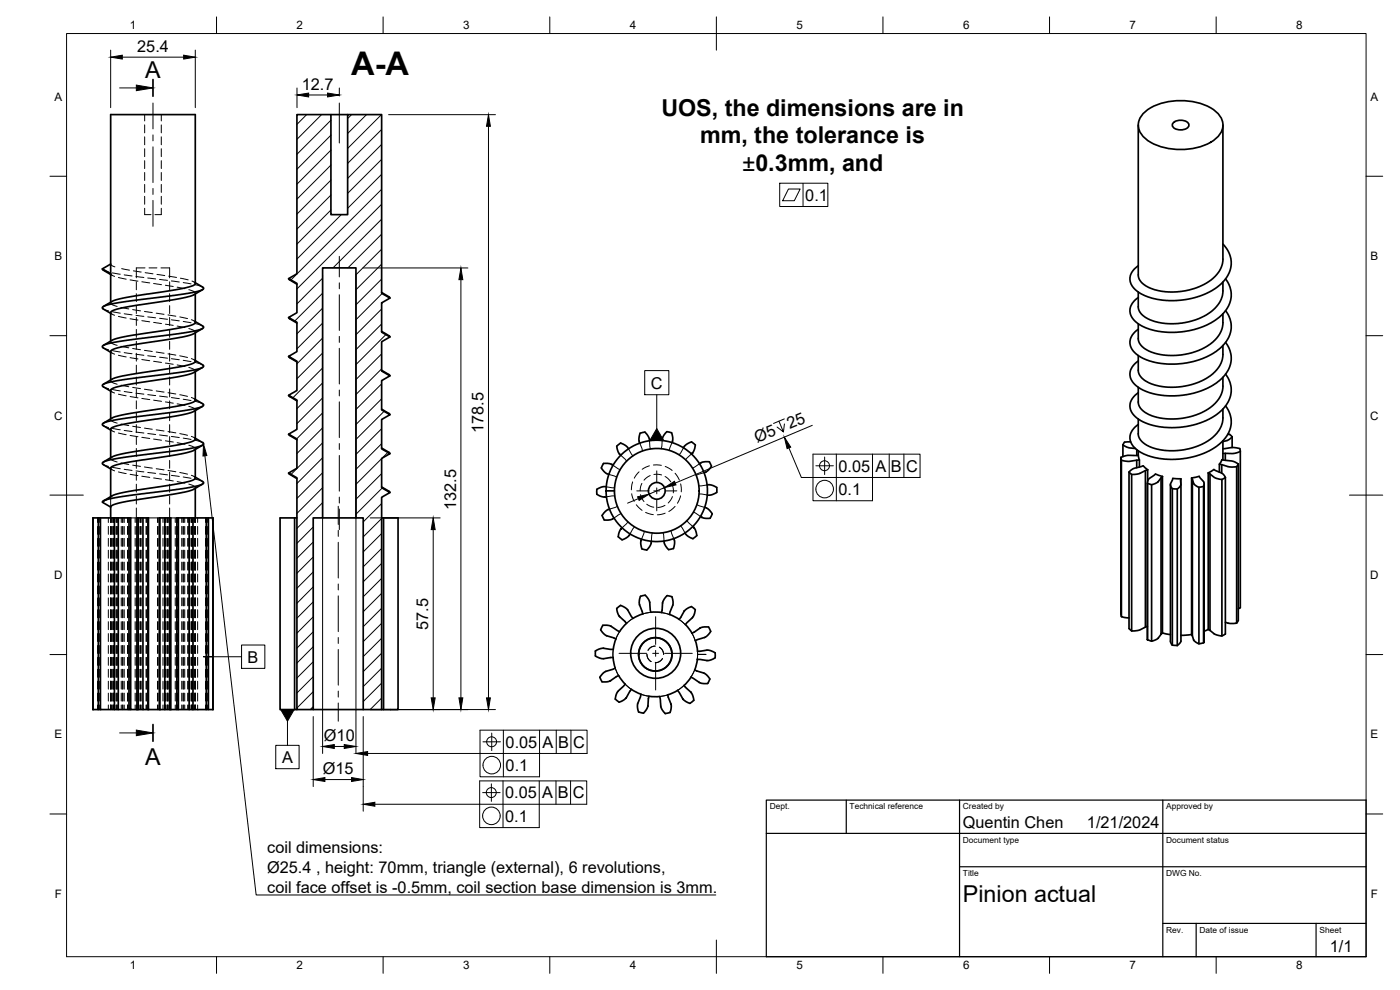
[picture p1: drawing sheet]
<svg xmlns="http://www.w3.org/2000/svg" width="420mm" height="297mm" viewBox="0 0 420 297" stroke-linecap="round" stroke-linejoin="round" font-family="sans-serif">
<!-- layer: Hidden -->
<g fill="none" stroke="#000" stroke-width=".3">
<path d="M43.4 34.4v1.9M43.4 37.5v2.4M48.4 34.4v1.9M48.4 37.5v2.4M43.4 41v2.4M43.4 44.6v2.4M43.4 48.2v2.4M43.4 51.8v2.4M43.4 55.3v2.4M43.4 58.9v2.4M48.4 41v2.4M48.4 44.6v2.4"/>
<path d="M48.4 48.2v2.4M48.4 51.8v2.4M48.4 55.3v2.4M48.4 58.9v2.4M33.2 79.2l.3 .5 1 .4M43.4 62.5v1.9h1.9M48.4 62.5v1.9h-1.9M31 81.1l1.6 .5M31 92.7l1.6 .6M33.2 82.1l.2 .4 1 .4M33.2 93.8l.2 .3 1 .5M33.2 90.8l.4 .6 1.6 .6"/>
<path d="M33.2 90.7v.2M33.2 82.3l.4 .3M33.2 94l.4 .2M33.7 81.9l2.4 .4M33.7 93.5l2.4 .5M35.5 83.3l2.4 .5M35.5 94.9l2.4 .5M36.3 92.2l2.4 .5M36.5 80.6l2.4 .5M37.3 82.5l2.3 .3M37.3 94.1l2.3 .4M39 84l2.4 .4"/>
<path d="M39 95.6l2.4 .4M39.8 92.9l2.4 .4M40 81.3l2.4 .3M40.8 83l2.4 .3M40.8 94.6l2.4 .3M40.9 84.5v2.4M40.9 88.1v2.4M40.9 91.7v2.4M40.9 95.3v2.3M40.9 98.8v2.4M42.6 84.5l2.3 .4M42.6 96.2l2.3 .4"/>
<path d="M43.3 93.4l2.4 .4M43.5 80.4h-2.6v3M43.6 81.8l2.3 .4M44.3 83.4l2.4 .3M44.3 95.1l2.4 .3M44.7 80.4h2.4M46.1 85.1l2.4 .3M46.1 96.7l2.4 .4M46.9 94l2.3 .3M47.1 82.3l2.3 .4M47.9 83.8l2.4 .3M47.9 95.5l2.4 .3"/>
<path d="M48.3 80.4h2.6v3M49.6 85.6l2.4 .4M49.6 97.3l2.4 .3M50.4 94.5l2.4 .4M50.6 82.9l2.4 .4M50.9 84.5v2.4M50.9 88.1v2.4M50.9 91.7v2.4M50.9 95.3v2.3M50.9 98.8v2.4M51.4 84.3l2.4 .3M51.4 96l2.4 .3"/>
<path d="M53.2 86.2l2.3 .4M53.2 97.8l2.3 .5M54 95.1l2.3 .5M54.1 83.5l2.4 .5M55 84.8l2.3 .4M55 96.4l2.3 .4M56.7 86.9l1.5 .5 .4 .6M56.7 98.6l1.4 .5 .5 .6M57.4 95.9l.9 .4 .3 .4M57.6 84.3l.8 .4 .2 .4M58.2 96.3l.4 .2M58.2 84.6l.4 .2"/>
<path d="M58.5 85.4l2.3 .7M58.5 97.1l2.3 .7M58.6 88v.2M58.6 99.6v.3M31 104.4l1.6 .6M31 116.1l1.6 .5M33.2 105.5l.3 .4 .9 .4M33.2 117.1l.3 .4 .9 .4M33.2 114.2l.5 .6 1.5 .5M33.2 102.5l.3 .5 1.7 .6M33.2 102.3v.3M33.2 114v.2"/>
<path d="M33.2 105.7l.4 .2M33.2 117.4l.4 .2M33.7 105.2l2.4 .4M33.7 116.9l2.4 .4M35.5 106.6l2.4 .5M35.5 118.3l2.4 .5M36.3 115.6l2.4 .4M36.3 103.9l2.4 .5M37.3 105.8l2.3 .3M37.3 117.5l2.3 .3M39 107.3l2.4 .4M39.1 119l2.3 .4"/>
<path d="M39.8 116.2l2.4 .4M39.8 104.6l2.4 .3M40.8 106.3l2.4 .3M40.8 118l2.4 .3M40.9 102.4v2.4M40.9 106v2.4M40.9 109.6v2.3M40.9 113.1v2.4M40.9 116.7v2.4M42.6 107.9l2.3 .3M42.6 119.6l2.3 .3M43.3 116.8l2.4 .3"/>
<path d="M43.3 105.1l2.4 .4M44.3 106.7l2.4 .3M44.3 118.4l2.4 .3M46.1 108.4l2.4 .3M46.9 117.3l2.3 .4M46.9 105.6l2.3 .4M47.9 107.2l2.4 .3M47.9 118.8l2.4 .3M49.6 108.9l2.4 .4M50.4 117.8l2.4 .4M50.4 106.2l2.4 .3M50.9 102.4v2.4"/>
<path d="M50.9 106v2.4M50.9 109.6v2.3M50.9 113.1v2.4M50.9 116.7v2.4M51.4 107.6l2.4 .3M51.4 119.3l2.4 .3M53.2 109.5l2.3 .5M54 118.4l2.3 .5M54 106.8l2.3 .5M55 108.1l2.3 .4M55 119.8l2.3 .4M56.7 110.2l1.6 .7 .3 .5"/>
<path d="M57.4 119.3l1 .4 .2 .4M57.4 107.6l.9 .4 .3 .4M58.2 119.6l.4 .3M58.2 107.9l.4 .3M58.5 108.7l2.3 .8M58.6 111.3v.2M31 127.7l1.6 .6M31 139.4l1.6 .5M33.2 128.8l.2 .3 1 .5M33.2 137.5l.4 .5 1.6 .6M33.2 125.8l.5 .6 1.5 .5M33.2 125.7v.2"/>
<path d="M33.2 137.3v.3M33.2 129l.4 .3M33.7 128.6l2.4 .4M35.5 129.9l2.4 .5M36.3 138.9l2.4 .5M36.3 127.2l2.4 .5M37.3 129.1l2.3 .4M39.1 130.6l2.3 .4M39.8 139.6l2.4 .3M39.8 127.9l2.4 .4M40.8 129.6l2.4 .3M40.9 120.3v2.3"/>
<path d="M40.9 123.9v2.3M40.9 127.4v2.4M40.9 131v2.4M40.9 134.6v2.3M40.9 138.1v2.4M42.6 131.2l2.3 .4M43.3 128.4l2.4 .4M44.3 130.1l2.4 .3M46.1 120.1l2.4 .3M46.1 131.7l2.4 .4M46.9 129l2.3 .3M47.9 130.5l2.4 .3"/>
<path d="M49.6 120.6l2.4 .4M49.6 132.3l2.4 .3M50.4 129.5l2.4 .4M50.9 120.3v2.3M50.9 123.9v2.3M50.9 127.4v2.4M50.9 131v2.4M50.9 134.6v2.3M50.9 138.1v2.4M51.4 131l2.4 .3M53.2 121.2l2.3 .4M53.2 132.8l2.3 .5"/>
<path d="M54 130.1l2.3 .5M55 131.5l2.3 .4M56.7 121.9l1.6 .6 .3 .5M56.7 133.6l1.4 .5 .5 .6M57.4 130.9l1 .5 .2 .3M58.2 131.3l.4 .2M58.5 120.4l2.3 .7M58.5 132.1l2.3 .7M58.6 123v.2M58.6 134.6v.3M184 139.6l2.1 1.3M186.3 136.6l1.8 1.8"/>
<path d="M188.6 134.7l1.3 2.1M192 133l.8 2.3M194.9 139.8l-2.2 1M194.9 132.2l.3 2.5M196.1 139.5l2.4 .1M198.7 132.2l-.2 2.4M199.6 140l2.1 1.2M201.7 132.8l-.9 2.3M205.1 134.4l-1.3 2.1M207.5 136.2l-1.8 1.8M209.9 139.1l-2.1 1.4M29.3 155.4v1.4"/>
<path d="M29.3 158v2.3M29.9 155.4v1.4M29.9 158v2.3M30.7 150.7l2.5-1.4v2.8M32.5 155.4v1.4M32.5 158v2.3M33.2 155.4v1.4M33.2 158v2.3M33.2 140.5l.2 .3 1 .5M33.2 140.7l.4 .2M33.3 155.4v1.4M33.3 158v2.3"/>
<path d="M33.4 155.4v1.4M33.4 158v2.3M33.6 148.8l-.4 .5v-.3M33.7 140.2l2.4 .4M33.9 155.4v1.4M33.9 158v2.3M34.1 155.4v1.4M34.1 158v2.3M34.2 155.4v1.4M34.2 158v2.3M34.5 155.4v1.4M34.5 158v2.3"/>
<path d="M34.9 155.4v1.4M34.9 158v2.3M35.1 155.4v1.4M35.1 158v2.3M35.2 155.4v1.4M35.2 158v2.3M35.5 141.6l2.4 .5M36.4 155.4v1.4M36.4 158v2.3M36.8 155.4v1.4M36.8 158v2.3M37.3 140.8l2.3 .3"/>
<path d="M37.3 155.4v1.4M37.3 158v2.3M38.3 155.4v1.4M38.3 158v2.3M38.7 155.4v1.4M38.7 158v2.3M39.1 142.3l2.3 .4M39.2 155.4h1.9M40.6 155.4v1.4M40.6 158v2.3M40.8 141.3l2.4 .3M40.9 141.7v2.4"/>
<path d="M40.9 145.3v2.4M40.9 148.9v2.3M40.9 152.4v4.4M40.9 158v2.3M41.5 155.4v1.4M41.5 158v2.3M41.6 155.4v1.4M41.6 158v2.3M42 155.4v1.4M42 158v2.3M42.2 155.4v1.4M42.2 158v2.3"/>
<path d="M42.4 155.4v1.4M42.4 158v2.3M42.6 142.9l2.3 .3M43.3 140.1l2.4 .4M43.8 155.4v1.4M43.8 158v2.3M44 155.4v1.4M44 158v2.3M44.3 141.7l2.4 .3M44.6 155.4h3.2M46.1 143.4l2.4 .3M46.9 140.6l2.3 .4"/>
<path d="M47.3 155.4v1.4M47.3 158v2.3M47.4 155.4v1.4M47.4 158v2.3M47.9 142.2l2.4 .3M48.9 155.4v1.4M48.9 158v2.3M49.6 143.9l2.4 .4M49.6 155.4v1.4M49.6 158v2.3M49.8 155.4v1.4M49.8 158v2.3"/>
<path d="M50.2 155.4v1.4M50.2 158v2.3M50.4 155.4v1.4M50.4 158v2.3M50.4 141.2l2.4 .3M50.7 155.4v1.4M50.7 158v2.3M50.9 141.7v2.4M50.9 145.3v2.4M50.9 148.9v2.3M50.9 152.4v3M51.3 155.4h1.8v1.4"/>
<path d="M51.4 142.6l2.4 .3M52.6 155.4v1.4M52.6 158v2.3M53.1 158v2.3M53.2 144.5l2.3 .5M53.3 155.4v1.4M53.3 158v2.3M54 141.8l2.3 .5M54.5 155.4v1.4M54.5 158v2.3M54.9 155.4v1.4M54.9 158v2.3"/>
<path d="M55 143.1l2.3 .4M55 155.4v1.4M55 158v2.3M55.4 155.4v1.4M55.4 158v2.3M56.3 155.4v1.4M56.3 158v2.3M56.6 155.4v1.4M56.6 158v2.3M56.7 145.3l1.6 .5 .3 .6M56.9 155.4v1.4M56.9 158v2.3"/>
<path d="M57.3 155.4v1.4M57.3 158v2.3M57.4 142.6l.9 .4 .3 .4M57.5 155.4v1.4M57.5 158v2.3M57.6 155.4v1.4M57.6 158v2.3M57.7 155.4v1.4M57.7 158v2.3M57.9 155.4v1.4M57.9 158v2.3M58.2 142.9l.4 .3"/>
<path d="M58.4 155.4v1.4M58.4 158v2.3M58.5 143.7l2.3 .8M58.5 155.4v1.4M58.5 158v2.3M58.6 155.4v1.4M58.6 158v2.3M58.6 146.3v.2M59.3 155.4v1.4M59.3 158v2.3M61.7 155.4v1.4M61.7 158v2.3"/>
<path d="M62.3 155.4v1.4M62.3 158v2.3M181.9 146.1l2.5 .3M182.7 142.3l2.4 .9M184.5 148.8l-2.5 .3M185.3 151.9l-2.4 .8M186.4 154.1l-2.1 1.3M188.5 156.6l-1.8 1.8M189.6 148.2l.7 2.2M189.9 144.6l-.4 2.4M190.4 158.1l-1.3 2.1M191 151.5l1.7 1.6"/>
<path d="M191.8 141.6l-1.4 1.9M192.2 148.4l1.1 2.1M192.6 145l-.5 2.3M193.4 159.4l-.9 2.4M193.8 153.7l2.3 .7M194.1 151.3l2.1 .9M195.1 142.7l-1.8 1.4M195.7 159.9l-.2 2.5M196.2 142.4l2.3 .1M199 159.8l.3 2.5M199.6 151.6l-2.2 .7M199.6 143l1.7 1.6"/>
<path d="M199.6 154l-2.3 .5M201.4 159.2l.8 2.4M201.8 145.6l.3 2.3M201.8 149l-1.3 1.9M202.6 151.9l-1.9 1.6M202.6 142l1.3 2M204.3 145.2l.1 2.4M204.3 148.8l-1 2.2M204.3 157.8l1.3 2.1M206.1 156.2l1.8 1.8M208.1 153.6l2.1 1.4M209.1 151.4l2.4 .8"/>
<path d="M209.8 148.2l2.5 .3M211.3 141.8l-2.4 .8M212.2 145.5l-2.5 .3M29.3 161.5v2.4M29.3 165.1v2.4M29.3 168.7v2.4M29.3 172.2v2.4M29.3 175.8v2.4M29.3 179.4v2.4M29.9 161.5v2.4M29.9 165.1v2.4M29.9 168.7v2.4"/>
<path d="M29.9 172.2v2.4M29.9 175.8v2.4M29.9 179.4v2.4M32.5 161.5v2.4M32.5 165.1v2.4M32.5 168.7v2.4M32.5 172.2v2.4M32.5 175.8v2.4M32.5 179.4v2.4M33.2 161.5v2.4M33.2 165.1v2.4M33.2 168.7v2.4"/>
<path d="M33.2 172.2v2.4M33.2 175.8v2.4M33.2 179.4v2.4M33.3 161.5v2.4M33.3 165.1v2.4M33.3 168.7v2.4M33.3 172.2v2.4M33.3 175.8v2.4M33.3 179.4v2.4M33.4 161.5v2.4M33.4 165.1v2.4M33.4 168.7v2.4"/>
<path d="M33.4 172.2v2.4M33.4 175.8v2.4M33.4 179.4v2.4M33.9 161.5v2.4M33.9 165.1v2.4M33.9 168.7v2.4M33.9 172.2v2.4M33.9 175.8v2.4M33.9 179.4v2.4M34.1 161.5v2.4M34.1 165.1v2.4M34.1 168.7v2.4"/>
<path d="M34.1 172.2v2.4M34.1 175.8v2.4M34.1 179.4v2.4M34.2 161.5v2.4M34.2 165.1v2.4M34.2 168.7v2.4M34.2 172.2v2.4M34.2 175.8v2.4M34.2 179.4v2.4M34.5 161.5v2.4M34.5 165.1v2.4M34.5 168.7v2.4"/>
<path d="M34.5 172.2v2.4M34.5 175.8v2.4M34.5 179.4v2.4M34.9 161.5v2.4M34.9 165.1v2.4M34.9 168.7v2.4M34.9 172.2v2.4M34.9 175.8v2.4M34.9 179.4v2.4M35.1 161.5v2.4M35.1 165.1v2.4M35.1 168.7v2.4"/>
<path d="M35.1 172.2v2.4M35.1 175.8v2.4M35.1 179.4v2.4M35.2 161.5v2.4M35.2 165.1v2.4M35.2 168.7v2.4M35.2 172.2v2.4M35.2 175.8v2.4M35.2 179.4v2.4M36.4 161.5v2.4M36.4 165.1v2.4M36.4 168.7v2.4"/>
<path d="M36.4 172.2v2.4M36.4 175.8v2.4M36.4 179.4v2.4M36.8 161.5v2.4M36.8 165.1v2.4M36.8 168.7v2.4M36.8 172.2v2.4M36.8 175.8v2.4M36.8 179.4v2.4M37.3 161.5v2.4M37.3 165.1v2.4M37.3 168.7v2.4"/>
<path d="M37.3 172.2v2.4M37.3 175.8v2.4M37.3 179.4v2.4M38.3 161.5v2.4M38.3 165.1v2.4M38.3 168.7v2.4M38.3 172.2v2.4M38.3 175.8v2.4M38.3 179.4v2.4M38.7 161.5v2.4M38.7 165.1v2.4M38.7 168.7v2.4"/>
<path d="M38.7 172.2v2.4M38.7 175.8v2.4M38.7 179.4v2.4M40.6 161.5v2.4M40.6 165.1v2.4M40.6 168.7v2.4M40.6 172.2v2.4M40.6 175.8v2.4M40.6 179.4v2.4M40.9 161.5v2.4M40.9 165.1v2.4M40.9 168.7v2.4"/>
<path d="M40.9 172.2v2.4M40.9 175.8v2.4M40.9 179.4v2.4M41.5 161.5v2.4M41.5 165.1v2.4M41.5 168.7v2.4M41.5 172.2v2.4M41.5 175.8v2.4M41.5 179.4v2.4M41.6 161.5v2.4M41.6 165.1v2.4M41.6 168.7v2.4"/>
<path d="M41.6 172.2v2.4M41.6 175.8v2.4M41.6 179.4v2.4M42 161.5v2.4M42 165.1v2.4M42 168.7v2.4M42 172.2v2.4M42 175.8v2.4M42 179.4v2.4M42.2 161.5v2.4M42.2 165.1v2.4M42.2 168.7v2.4"/>
<path d="M42.2 172.2v2.4M42.2 175.8v2.4M42.2 179.4v2.4M42.4 161.5v2.4M42.4 165.1v2.4M42.4 168.7v2.4M42.4 172.2v2.4M42.4 175.8v2.4M42.4 179.4v2.4M43.8 161.5v2.4M43.8 165.1v2.4M43.8 168.7v2.4"/>
<path d="M43.8 172.2v2.4M43.8 175.8v2.4M43.8 179.4v2.4M44 161.5v2.4M44 165.1v2.4M44 168.7v2.4M44 172.2v2.4M44 175.8v2.4M44 179.4v2.4M47.3 161.5v2.4M47.3 165.1v2.4M47.3 168.7v2.4"/>
<path d="M47.3 172.2v2.4M47.3 175.8v2.4M47.3 179.4v2.4M47.4 161.5v2.4M47.4 165.1v2.4M47.4 168.7v2.4M47.4 172.2v2.4M47.4 175.8v2.4M47.4 179.4v2.4M48.9 161.5v2.4M48.9 165.1v2.4M48.9 168.7v2.4"/>
<path d="M48.9 172.2v2.4M48.9 175.8v2.4M48.9 179.4v2.4M49.6 161.5v2.4M49.6 165.1v2.4M49.6 168.7v2.4M49.6 172.2v2.4M49.6 175.8v2.4M49.6 179.4v2.4M49.8 161.5v2.4M49.8 165.1v2.4M49.8 168.7v2.4"/>
<path d="M49.8 172.2v2.4M49.8 175.8v2.4M49.8 179.4v2.4M50.2 161.5v2.4M50.2 165.1v2.4M50.2 168.7v2.4M50.2 172.2v2.4M50.2 175.8v2.4M50.2 179.4v2.4M50.4 161.5v2.4M50.4 165.1v2.4M50.4 168.7v2.4"/>
<path d="M50.4 172.2v2.4M50.4 175.8v2.4M50.4 179.4v2.4M50.7 161.5v2.4M50.7 165.1v2.4M50.7 168.7v2.4M50.7 172.2v2.4M50.7 175.8v2.4M50.7 179.4v2.4M52.6 161.5v2.4M52.6 165.1v2.4M52.6 168.7v2.4"/>
<path d="M52.6 172.2v2.4M52.6 175.8v2.4M52.6 179.4v2.4M53.1 161.5v2.4M53.1 165.1v2.4M53.1 168.7v2.4M53.1 172.2v2.4M53.1 175.8v2.4M53.1 179.4v2.4M53.3 161.5v2.4M53.3 165.1v2.4M53.3 168.7v2.4"/>
<path d="M53.3 172.2v2.4M53.3 175.8v2.4M53.3 179.4v2.4M54.5 161.5v2.4M54.5 165.1v2.4M54.5 168.7v2.4M54.5 172.2v2.4M54.5 175.8v2.4M54.5 179.4v2.4M54.9 161.5v2.4M54.9 165.1v2.4M54.9 168.7v2.4"/>
<path d="M54.9 172.2v2.4M54.9 175.8v2.4M54.9 179.4v2.4M55 161.5v2.4M55 165.1v2.4M55 168.7v2.4M55 172.2v2.4M55 175.8v2.4M55 179.4v2.4M55.4 161.5v2.4M55.4 165.1v2.4M55.4 168.7v2.4"/>
<path d="M55.4 172.2v2.4M55.4 175.8v2.4M55.4 179.4v2.4M56.3 161.5v2.4M56.3 165.1v2.4M56.3 168.7v2.4M56.3 172.2v2.4M56.3 175.8v2.4M56.3 179.4v2.4M56.6 161.5v2.4M56.6 165.1v2.4M56.6 168.7v2.4"/>
<path d="M56.6 172.2v2.4M56.6 175.8v2.4M56.6 179.4v2.4M56.9 161.5v2.4M56.9 165.1v2.4M56.9 168.7v2.4M56.9 172.2v2.4M56.9 175.8v2.4M56.9 179.4v2.4M57.3 161.5v2.4M57.3 165.1v2.4M57.3 168.7v2.4"/>
<path d="M57.3 172.2v2.4M57.3 175.8v2.4M57.3 179.4v2.4M57.5 161.5v2.4M57.5 165.1v2.4M57.5 168.7v2.4M57.5 172.2v2.4M57.5 175.8v2.4M57.5 179.4v2.4M57.6 161.5v2.4M57.6 165.1v2.4M57.6 168.7v2.4"/>
<path d="M57.6 172.2v2.4M57.6 175.8v2.4M57.6 179.4v2.4M57.7 161.5v2.4M57.7 165.1v2.4M57.7 168.7v2.4M57.7 172.2v2.4M57.7 175.8v2.4M57.7 179.4v2.4M57.9 161.5v2.4M57.9 165.1v2.4M57.9 168.7v2.4"/>
<path d="M57.9 172.2v2.4M57.9 175.8v2.4M57.9 179.4v2.4M58.4 161.5v2.4M58.4 165.1v2.4M58.4 168.7v2.4M58.4 172.2v2.4M58.4 175.8v2.4M58.4 179.4v2.4M58.5 161.5v2.4M58.5 165.1v2.4M58.5 168.7v2.4"/>
<path d="M58.5 172.2v2.4M58.5 175.8v2.4M58.5 179.4v2.4M58.6 161.5v2.4M58.6 165.1v2.4M58.6 168.7v2.4M58.6 172.2v2.4M58.6 175.8v2.4M58.6 179.4v2.4M59.3 161.5v2.4M59.3 165.1v2.4M59.3 168.7v2.4"/>
<path d="M59.3 172.2v2.4M59.3 175.8v2.4M59.3 179.4v2.4M61.7 161.5v2.4M61.7 165.1v2.4M61.7 168.7v2.4M61.7 172.2v2.4M61.7 175.8v2.4M61.7 179.4v2.4M62.3 161.5v2.4M62.3 165.1v2.4M62.3 168.7v2.4"/>
<path d="M62.3 172.2v2.4M62.3 175.8v2.4M62.3 179.4v2.4M29.3 183v2.3M29.3 186.5v2.4M29.3 190.1v2.4M29.3 193.7v2.4M29.3 197.2v2.4M29.9 183v2.3M29.9 186.5v2.4M29.9 190.1v2.4M29.9 193.7v2.4"/>
<path d="M29.9 197.2v2.4M32.5 183v2.3M32.5 186.5v2.4M32.5 190.1v2.4M32.5 193.7v2.4M32.5 197.2v2.4M33.2 183v2.3M33.2 186.5v2.4M33.2 190.1v2.4M33.2 193.7v2.4M33.2 197.2v2.4M33.3 183v2.3"/>
<path d="M33.3 186.5v2.4M33.3 190.1v2.4M33.3 193.7v2.4M33.3 197.2v2.4M33.4 183v2.3M33.4 186.5v2.4M33.4 190.1v2.4M33.4 193.7v2.4M33.4 197.2v2.4M33.9 183v2.3M33.9 186.5v2.4M33.9 190.1v2.4"/>
<path d="M33.9 193.7v2.4M33.9 197.2v2.4M34.1 183v2.3M34.1 186.5v2.4M34.1 190.1v2.4M34.1 193.7v2.4M34.1 197.2v2.4M34.2 183v2.3M34.2 186.5v2.4M34.2 190.1v2.4M34.2 193.7v2.4M34.2 197.2v2.4"/>
<path d="M34.5 183v2.3M34.5 186.5v2.4M34.5 190.1v2.4M34.5 193.7v2.4M34.5 197.2v2.4M34.9 183v2.3M34.9 186.5v2.4M34.9 190.1v2.4M34.9 193.7v2.4M34.9 197.2v2.4M35.1 183v2.3M35.1 186.5v2.4"/>
<path d="M35.1 190.1v2.4M35.1 193.7v2.4M35.1 197.2v2.4M35.2 183v2.3M35.2 186.5v2.4M35.2 190.1v2.4M35.2 193.7v2.4M35.2 197.2v2.4M36.4 183v2.3M36.4 186.5v2.4M36.4 190.1v2.4M36.4 193.7v2.4"/>
<path d="M36.4 197.2v2.4M36.8 183v2.3M36.8 186.5v2.4M36.8 190.1v2.4M36.8 193.7v2.4M36.8 197.2v2.4M37.3 183v2.3M37.3 186.5v2.4M37.3 190.1v2.4M37.3 193.7v2.4M37.3 197.2v2.4M38.3 183v2.3"/>
<path d="M38.3 186.5v2.4M38.3 190.1v2.4M38.3 193.7v2.4M38.3 197.2v2.4M38.7 183v2.3M38.7 186.5v2.4M38.7 190.1v2.4M38.7 193.7v2.4M38.7 197.2v2.4M40.6 183v2.3M40.6 186.5v2.4M40.6 190.1v2.4"/>
<path d="M40.6 193.7v2.4M40.6 197.2v2.4M40.9 183v2.3M40.9 186.5v2.4M40.9 190.1v2.4M40.9 193.7v2.4M40.9 197.2v2.4M41.5 183v2.3M41.5 186.5v2.4M41.5 190.1v2.4M41.5 193.7v2.4M41.5 197.2v2.4"/>
<path d="M41.6 183v2.3M41.6 186.5v2.4M41.6 190.1v2.4M41.6 193.7v2.4M41.6 197.2v2.4M42 183v2.3M42 186.5v2.4M42 190.1v2.4M42 193.7v2.4M42 197.2v2.4M42.2 183v2.3M42.2 186.5v2.4"/>
<path d="M42.2 190.1v2.4M42.2 193.7v2.4M42.2 197.2v2.4M42.4 183v2.3M42.4 186.5v2.4M42.4 190.1v2.4M42.4 193.7v2.4M42.4 197.2v2.4M43.8 183v2.3M43.8 186.5v2.4M43.8 190.1v2.4M43.8 193.7v2.4"/>
<path d="M43.8 197.2v2.4M44 183v2.3M44 186.5v2.4M44 190.1v2.4M44 193.7v2.4M44 197.2v2.4M47.3 183v2.3M47.3 186.5v2.4M47.3 190.1v2.4M47.3 193.7v2.4M47.3 197.2v2.4M47.4 183v2.3"/>
<path d="M47.4 186.5v2.4M47.4 190.1v2.4M47.4 193.7v2.4M47.4 197.2v2.4M48.9 183v2.3M48.9 186.5v2.4M48.9 190.1v2.4M48.9 193.7v2.4M48.9 197.2v2.4M49.6 183v2.3M49.6 186.5v2.4M49.6 190.1v2.4"/>
<path d="M49.6 193.7v2.4M49.6 197.2v2.4M49.8 183v2.3M49.8 186.5v2.4M49.8 190.1v2.4M49.8 193.7v2.4M49.8 197.2v2.4M50.2 183v2.3M50.2 186.5v2.4M50.2 190.1v2.4M50.2 193.7v2.4M50.2 197.2v2.4"/>
<path d="M50.4 183v2.3M50.4 186.5v2.4M50.4 190.1v2.4M50.4 193.7v2.4M50.4 197.2v2.4M50.7 183v2.3M50.7 186.5v2.4M50.7 190.1v2.4M50.7 193.7v2.4M50.7 197.2v2.4M52.6 183v2.3M52.6 186.5v2.4"/>
<path d="M52.6 190.1v2.4M52.6 193.7v2.4M52.6 197.2v2.4M53.1 183v2.3M53.1 186.5v2.4M53.1 190.1v2.4M53.1 193.7v2.4M53.1 197.2v2.4M53.3 183v2.3M53.3 186.5v2.4M53.3 190.1v2.4M53.3 193.7v2.4"/>
<path d="M53.3 197.2v2.4M54.5 183v2.3M54.5 186.5v2.4M54.5 190.1v2.4M54.5 193.7v2.4M54.5 197.2v2.4M54.9 183v2.3M54.9 186.5v2.4M54.9 190.1v2.4M54.9 193.7v2.4M54.9 197.2v2.4M55 183v2.3"/>
<path d="M55 186.5v2.4M55 190.1v2.4M55 193.7v2.4M55 197.2v2.4M55.4 183v2.3M55.4 186.5v2.4M55.4 190.1v2.4M55.4 193.7v2.4M55.4 197.2v2.4M56.3 183v2.3M56.3 186.5v2.4M56.3 190.1v2.4"/>
<path d="M56.3 193.7v2.4M56.3 197.2v2.4M56.6 183v2.3M56.6 186.5v2.4M56.6 190.1v2.4M56.6 193.7v2.4M56.6 197.2v2.4M56.9 183v2.3M56.9 186.5v2.4M56.9 190.1v2.4M56.9 193.7v2.4M56.9 197.2v2.4"/>
<path d="M57.3 183v2.3M57.3 186.5v2.4M57.3 190.1v2.4M57.3 193.7v2.4M57.3 197.2v2.4M57.5 183v2.3M57.5 186.5v2.4M57.5 190.1v2.4M57.5 193.7v2.4M57.5 197.2v2.4M57.6 183v2.3M57.6 186.5v2.4"/>
<path d="M57.6 190.1v2.4M57.6 193.7v2.4M57.6 197.2v2.4M57.7 183v2.3M57.7 186.5v2.4M57.7 190.1v2.4M57.7 193.7v2.4M57.7 197.2v2.4M57.9 183v2.3M57.9 186.5v2.4M57.9 190.1v2.4M57.9 193.7v2.4"/>
<path d="M57.9 197.2v2.4M58.4 183v2.3M58.4 186.5v2.4M58.4 190.1v2.4M58.4 193.7v2.4M58.4 197.2v2.4M58.5 183v2.3M58.5 186.5v2.4M58.5 190.1v2.4M58.5 193.7v2.4M58.5 197.2v2.4M58.6 183v2.3"/>
<path d="M58.6 186.5v2.4M58.6 190.1v2.4M58.6 193.7v2.4M58.6 197.2v2.4M59.3 183v2.3M59.3 186.5v2.4M59.3 190.1v2.4M59.3 193.7v2.4M59.3 197.2v2.4M61.7 183v2.3M61.7 186.5v2.4M61.7 190.1v2.4"/>
<path d="M61.7 193.7v2.4M61.7 197.2v2.4M62.3 183v2.3M62.3 186.5v2.4M62.3 190.1v2.4M62.3 193.7v2.4M62.3 197.2v2.4M184 194.8v2.5M185.9 189.5l-1.1 2.2M189.9 185.6l-1.9 1.4M194.2 196.3l.2 1.1 1 1.1M195.3 183.7l-2.4 .5"/>
<path d="M196.6 193.9l-1.3 .4-.8 .8M197.9 194.2l.9 .9 .4 1.2M198.5 183.8l2.4 .6M198.8 197.6l-1 1-1.1 .2M203.8 185.9l1.9 1.5M207.6 190l1.1 2.2M209.3 195.4v2.5M209.4 196.3h2.5M29.3 200.8v2.4M29.3 204.4v2.4M29.3 208v2.3M29.3 211.5v1.4"/>
<path d="M29.9 200.8v2.4M29.9 204.4v2.4M29.9 208v2.3M29.9 211.5v1.4M32.5 200.8v2.4M32.5 204.4v2.4M32.5 208v2.3M32.5 211.5v1.4M33.2 200.8v2.4M33.2 204.4v2.4M33.2 208v2.3M33.2 211.5v1.4"/>
<path d="M33.3 200.8v2.4M33.3 204.4v2.4M33.3 208v2.3M33.3 211.5v1.4M33.4 200.8v2.4M33.4 204.4v2.4M33.4 208v2.3M33.4 211.5v1.4M33.9 200.8v2.4M33.9 204.4v2.4M33.9 208v2.3M33.9 211.5v1.4"/>
<path d="M34.1 200.8v2.4M34.1 204.4v2.4M34.1 208v2.3M34.1 211.5v1.4M34.2 200.8v2.4M34.2 204.4v2.4M34.2 208v2.3M34.2 211.5v1.4M34.5 200.8v2.4M34.5 204.4v2.4M34.5 208v2.3M34.5 211.5v1.4"/>
<path d="M34.9 200.8v2.4M34.9 204.4v2.4M34.9 208v2.3M34.9 211.5v1.4M35.1 200.8v2.4M35.1 204.4v2.4M35.1 208v2.3M35.1 211.5v1.4M35.2 200.8v2.4M35.2 204.4v2.4M35.2 208v2.3M35.2 211.5v1.4"/>
<path d="M36.4 200.8v2.4M36.4 204.4v2.4M36.4 208v2.3M36.4 211.5v1.4M36.8 200.8v2.4M36.8 204.4v2.4M36.8 208v2.3M36.8 211.5v1.4M37.3 200.8v2.4M37.3 204.4v2.4M37.3 208v2.3M37.3 211.5v1.4"/>
<path d="M38.3 200.8v2.4M38.3 204.4v2.4M38.3 208v2.3M38.3 211.5v1.4M38.7 200.8v2.4M38.7 204.4v2.4M38.7 208v2.3M38.7 211.5v1.4M40.6 200.8v2.4M40.6 204.4v2.4M40.6 208v2.3M40.6 211.5v1.4"/>
<path d="M40.9 200.8v2.4M40.9 204.4v2.4M40.9 208v2.3M40.9 211.5v1.4M41.5 200.8v2.4M41.5 204.4v2.4M41.5 208v2.3M41.5 211.5v1.4M41.6 200.8v2.4M41.6 204.4v2.4M41.6 208v2.3M41.6 211.5v1.4"/>
<path d="M42 200.8v2.4M42 204.4v2.4M42 208v2.3M42 211.5v1.4M42.2 200.8v2.4M42.2 204.4v2.4M42.2 208v2.3M42.2 211.5v1.4M42.4 200.8v2.4M42.4 204.4v2.4M42.4 208v2.3M42.4 211.5v1.4"/>
<path d="M43.8 200.8v2.4M43.8 204.4v2.4M43.8 208v2.3M43.8 211.5v1.4M44 200.8v2.4M44 204.4v2.4M44 208v2.3M44 211.5v1.4M47.3 200.8v2.4M47.3 204.4v2.4M47.3 208v2.3M47.3 211.5v1.4"/>
<path d="M47.4 200.8v2.4M47.4 204.4v2.4M47.4 208v2.3M47.4 211.5v1.4M48.9 200.8v2.4M48.9 204.4v2.4M48.9 208v2.3M48.9 211.5v1.4M49.6 200.8v2.4M49.6 204.4v2.4M49.6 208v2.3M49.6 211.5v1.4"/>
<path d="M49.8 200.8v2.4M49.8 204.4v2.4M49.8 208v2.3M49.8 211.5v1.4M50.2 200.8v2.4M50.2 204.4v2.4M50.2 208v2.3M50.2 211.5v1.4M50.4 200.8v2.4M50.4 204.4v2.4M50.4 208v2.3M50.4 211.5v1.4"/>
<path d="M50.7 200.8v2.4M50.7 204.4v2.4M50.7 208v2.3M50.7 211.5v1.4M52.6 200.8v2.4M52.6 204.4v2.4M52.6 208v2.3M52.6 211.5v1.4M53.1 200.8v2.4M53.1 204.4v2.4M53.1 208v2.3M53.1 211.5v1.4"/>
<path d="M53.3 200.8v2.4M53.3 204.4v2.4M53.3 208v2.3M53.3 211.5v1.4M54.5 200.8v2.4M54.5 204.4v2.4M54.5 208v2.3M54.5 211.5v1.4M54.9 200.8v2.4M54.9 204.4v2.4M54.9 208v2.3M54.9 211.5v1.4"/>
<path d="M55 200.8v2.4M55 204.4v2.4M55 208v2.3M55 211.5v1.4M55.4 200.8v2.4M55.4 204.4v2.4M55.4 208v2.3M55.4 211.5v1.4M56.3 200.8v2.4M56.3 204.4v2.4M56.3 208v2.3M56.3 211.5v1.4"/>
<path d="M56.6 200.8v2.4M56.6 204.4v2.4M56.6 208v2.3M56.6 211.5v1.4M56.9 200.8v2.4M56.9 204.4v2.4M56.9 208v2.3M56.9 211.5v1.4M57.3 200.8v2.4M57.3 204.4v2.4M57.3 208v2.3M57.3 211.5v1.4"/>
<path d="M57.5 200.8v2.4M57.5 204.4v2.4M57.5 208v2.3M57.5 211.5v1.4M57.6 200.8v2.4M57.6 204.4v2.4M57.6 208v2.3M57.6 211.5v1.4M57.7 200.8v2.4M57.7 204.4v2.4M57.7 208v2.3M57.7 211.5v1.4"/>
<path d="M57.9 200.8v2.4M57.9 204.4v2.4M57.9 208v2.3M57.9 211.5v1.4M58.4 200.8v2.4M58.4 204.4v2.4M58.4 208v2.3M58.4 211.5v1.4M58.5 200.8v2.4M58.5 204.4v2.4M58.5 208v2.3M58.5 211.5v1.4"/>
<path d="M58.6 200.8v2.4M58.6 204.4v2.4M58.6 208v2.3M58.6 211.5v1.4M59.3 200.8v2.4M59.3 204.4v2.4M59.3 208v2.3M59.3 211.5v1.4M61.7 200.8v2.4M61.7 204.4v2.4M61.7 208v2.3M61.7 211.5v1.4"/>
<path d="M62.3 200.8v2.4M62.3 204.4v2.4M62.3 208v2.3M62.3 211.5v1.4M184.6 200.5l1.1 2.2M187.6 205.3l1.9 1.5M192.4 208.3l2.4 .6M200.4 208.5l-2.4 .5M205.3 205.7l-2 1.4M208.5 201l-1.1 2.2"/>
</g>
<!-- layer: Visible -->
<g fill="none" stroke="#000" stroke-width=".51">
<path d="M89.1 34.4h10.2v30h5v-30h10.2v53.6l2.5 1.4-2.5 1.5v8.8l2.5 1.4-2.5 1.4v8.8l2.5 1.5-2.5 1.4v8.8l2.5 1.4-2.5 1.5v8.8l2.5 1.4-2.5 1.4v8.8l2.5 1.5-2.5 1.4v63.7h-5.5v-57.5h-2.2v-75h-10v75h-2.8v57.5h-4.9v-69.5l-2.5-1.5 2.5-1.4v-8.8l-2.5-1.4 2.5-1.5v-8.8l-2.5-1.4 2.5-1.4v-8.8l-2.5-1.5 2.5-1.4v-8.8l-2.5-1.4 2.5-1.5v-8.8l-2.5-1.4 2.5-1.4zM99.3 34.4h5M341.6 37.5v45a5.3 5.3 0 0 0 4.4 4.2l2.3 .6 2.3 .3 5-.3 3-.8 2.2-.9 2.5-1.5 1.2-1a7.4 7.4 0 0 0 2.5-5.4v-40.2M343.4 33.8a18.3 18.3 0 0 1 16.4-2.9 9.6 9.6 0 0 1 7 5.3 5.7 5.7 0 0 1-3.5 6.5 19.5 19.5 0 0 1-19-.7 5 5 0 0 1-.9-8.2zM352.1 36.8a3.4 3.4 0 0 1 4.6 .4 1.57 1.57 0 0 1-1.7 1.7h-1.3a1.43 1.43 0 0 1-1.5-.5 1.43 1.43 0 0 1-.1-1.6zM33.2 79.2l-2.5 1.5M367 73.2l1.5 2.1 .9 2.3v2.6l-1 2.5-1.9 2.5-2.1 1.6-3 1.5-3.5 1.2-4.9 .7-4.2-.1-3.4-.7-3.1-1.3-2.1-1.8-.8-1.1-.3-1.2 .1-1.3 .4-.9 .7-.9 1.3-1.2M33.2 90.7v-56.3h25.4v50.8l-.5 .4-1 .4-3.2 .7-17.9 2.9-2.2 .7-2.8 1.7M33.2 82.1l-2.5-1.4 .3 .4 2.2 1.2M58.6 84.8l2.3 1.4 .1 .5-1.6 .7-4.4 .9-20.8 2.7-2.4 .6-1.1 .6 .3 .5 2.2 1.3M58.6 96.5l2.3 1.3 .1 .6-1.5 .7-3.7 .7-21.4 2.9-2.5 .6-1.1 .6 .1 .5 2.3 1.3M58.6 99.9v8.6l-.5 .4-4.5 1.2-17.6 2.9-2.2 .7-2.8 1.6"/>
<path d="M58.6 88.2v8.6l-.5 .5-4.5 1.2-17.6 2.8-2.2 .7-2.8 1.6M60.8 86.9l-2.8 1.6-2.1 .7-17.7 2.9-4.6 1.2-.4 .4v8.6M60.8 98.6l-3 1.7-2 .6-17.6 2.8-3.1 .7-1.5 .6-.4 .4v8.6M86.6 83.6l2.5 1.7M86.6 95.3l2.5 1.6M114.5 87.8l2.2 1.3 .3 .3M114.5 99.4l2.5 1.7M367 94.1v2.7a9.7 9.7 0 0 1-6.7 8.1l-2.3 .9-2.4 .5-5 .3-2.3-.2-2.5-.7-2.8-1.6a3.6 3.6 0 0 1-1.4-2.5v-4.5M367 84.6v2.7a9.7 9.7 0 0 1-6.7 8.1l-2.6 .9-2.1 .5-5 .3-4.1-.7-1.8-.7-1.7-1.1a3.6 3.6 0 0 1-1.4-2.6v-4.4M367.8 83.7l1.2 2.2 .5 2.2-.3 2.3-1.1 2.5-1.9 2-2.6 1.9-2.8 1.3-3.8 1.1-4.5 .5-3.8-.1-3.7-.8-3.1-1.4-2-1.9-.8-2 .1-1.3 .6-1.2 1.8-1.7M367.8 93.2l1.3 2.4 .4 2-.3 2.4-1.1 2.4-1.9 2-2.5 1.8-2.9 1.4-3.8 1.1-4.5 .5-3.8-.1-3.7-.8-3.1-1.4-1.9-1.7-.5-.9-.4-1.3 .1-1.3 .6-1.1 1.8-1.8M58.6 108.2l2.3 1.3 .2 .5-1.2 .6-3.2 .7-20.7 2.8-3.6 .7-1.6 .7 .1 .5 2.3 1.4"/>
<path d="M58.6 119.9l2.2 1.2 .3 .6-1.5 .7-2.7 .5-20.1 2.7-4.3 .8-1.7 .7 .1 .5 2.3 1.4M58.6 111.5v8.6l-.5 .5-4.5 1.2-17.6 2.9-2.2 .6-2.8 1.7M60.8 110.2l-3 1.7-2 .7-17.6 2.8-4.5 1.2-.5 .5v8.6M86.6 106.9l.3 .4 2.2 1.3M86.6 118.6l2.5 1.7M114.5 111.1l2.5 1.7M367 113.2v2.7a9.7 9.7 0 0 1-6.7 8.1l-4.7 1.4-5 .3-2.6-.3-2-.5-1.3-.6-1.7-1.1a3.6 3.6 0 0 1-1.4-2.6v-4.4M367 103.7v2.6a9.7 9.7 0 0 1-6.7 8.1l-2.3 .9-2.4 .6-5 .3-2.6-.3-2.2-.6-2.8-1.6a3.6 3.6 0 0 1-1.4-2.6v-4.4M367.8 102.7l1.3 2.4 .4 2-.3 2.4-1.1 2.4-1.9 2.1-2 1.5-2.9 1.5-4 1.2-4.8 .6-4.1-.2-3.8-.9-2.7-1.3-1.9-1.6-.5-.9-.4-1.3 .1-1.3 .6-1.2 1.8-1.8M367.8 112.3l1.3 2.3 .4 2.1-.3 2.3-1.1 2.4-1.9 2.1-2 1.5-2.9 1.5-4 1.2-3.8 .6-4.4-.1-3.7-.7-3.5-1.6-1.9-1.6-.5-.9-.4-1.3 .1-1.3 .5-.9 .7-1 1.2-1.1M58.6 131.5l2.3 1.4 .1 .5-1.3 .6-4.1 .8-21.4 2.9-2.4 .6-1.1 .6 .2 .4 2.3 1.4M58.6 134.9v8.6l-.5 .4-4.8 1.3-17.3 2.8-2.2 .7-2.8 1.6"/>
<path d="M58.6 123.2v8.6l-.3 .4-4.4 1.2-17.9 2.9-2.2 .7-2.8 1.6M60.8 121.9l-3 1.7-2 .6-17.6 2.9-4.5 1.2-.5 .4v8.6M60.8 133.6l-2.8 1.6-2.2 .7-17.6 2.9-3 .6-1.6 .6-.4 .4v8.6M86.6 130.3l2.5 1.6M114.5 122.8l2.5 1.6M114.5 134.4l2.2 1.3 .3 .4M181.1 139.1h1.7l1.2 .5M181.1 139.1l-.2 .3a1.26 1.26 0 0 0 .3 1.9l.8 .8 .7 .2M188.6 134.7l-1.2-1.2a1.31 1.31 0 0 0-1.7-.2 1.31 1.31 0 0 0-.4 1.7l.4 1 .6 .6M192.1 130l-.4 1.6 .3 1.4M192.1 130l.4-.1a1.31 1.31 0 0 1 1.8 .6l.5 1 .1 .7M198.7 132.2l.1-.8 .5-.9a1.31 1.31 0 0 1 1.5-.9 1.31 1.31 0 0 1 1 1.4l.1 1.2-.2 .6"/>
<path d="M205.1 134.4l.4-.7 .9-.6a1.31 1.31 0 0 1 1.7-.2 1.31 1.31 0 0 1 .3 1.8l-.4 1-.5 .5M209.9 139.1l1-.5 1.2-.1a1.05 1.05 0 0 1 1.3 1l.1 .4M213.5 139.9l-1 1.2-1.2 .7M336.4 137.2l.2 .9M337 133.5l1.8 .9 1.9 .2M337 133.5v3.5M339.3 132.6h-1.2a.99 .99 0 0 0-1.1 .9M341.1 138.1v2.2M341.2 134.9v1.8M341.6 136.6h-3.1l-2.1 .7v46.9M341.6 135.2v1.4M341.6 136.6l.3 1.4"/>
<path d="M341.9 138l-3 .4-2.4-.3v46.9l2.3 .4M341.9 138v2.1M366 139.3l2.8 .8 2.3-.1M366 139.3v2.4M366 139.3l.7-1.4 3.3 .5 1.6 .8v47l-.4 .8M366.6 139.4v2.6M367 122.7v2.7a9.6 9.6 0 0 1-6.4 8l-2.6 .9-2.8 .7-4.3 .2-2.9-.3-2-.5-1.7-.7-1.3-1a3.6 3.6 0 0 1-1.4-2.6v-4.4M367 134.6l2.6-.3 1.9 .2a.71 .71 0 0 1 .7 .9M367 132.3v5.7M367.7 136v2.1M367.8 121.8l1.3 2.4 .4 2-.3 2.4-1 2.2-1.7 1.9-2.3 1.9-2.9 1.4-4 1.3-4.5 .5-4.4-.2-4-.9-2.6-1.3-1.9-1.8-.8-2 .1-1.3 .5-.9 .7-1 1.2-1M368.4 130.3a1.11 1.11 0 0 1 1.4 .7"/>
<path d="M369.8 131l-1.3 1.1-1.5 .4M369.8 131v3.3M371.6 139.2l-.4 .8M372.2 135.5l-2.1 .6h-3.1M372.2 135.5v46.9l-.6 .3M27.9 155.4h1.6M27.9 155.4v57.5M27.9 155.4v57.5h1.6M29.5 155.4h4.8M29.5 155.4v57.5h.6M30.1 155.4v57.5h4.2M33.2 152.1v3.3"/>
<path d="M34.3 155.4h4.9v57.5h1.9M34.3 155.4v57.5h1.2M35.5 155.4v57.5h3.2M38.7 155.4v57.5h.5M41.5 155.4v57.5h1.4M42.9 155.4v57.5h1.5M44.4 155.4v57.5h.2M48 155.4v57.5h-.2M49.5 155.4v57.5h1.4M50.9 155.4v57.5h.4M53.5 155.4v57.5h-.4M56.8 155.4v57.5"/>
<path d="M57.9 155.4v57.5M58.6 143.2l2.3 1.4 .2 .4-1.1 .6-3.9 .8-21.6 2.9-2.8 .7-1 .6 2.5 1.5M58.6 146.5v8.9M60.8 145.2l-2.8 1.7-1.6 .5-19.6 3.3-2.7 .7-.9 .7M61.9 155.4v57.5h.6v-57.5M63.9 155.4v57.5M63.9 155.4h-10.8v57.5h-1.8M86.6 141.9l2.5 1.7M88.4 155.4v57.5h.7M89.1 155.4h-5v57.5h4.3M96.8 155.4h10M114.5 146.1l2.5 1.7"/>
<path d="M114.5 155.4h5v57.5h-4.4M115.1 155.4v57.5h-.6M179.1 148.3l1.6 .7 1.3 .1M181.9 147.3l.3 2.9 .8 2.9 1.4 2.5 2.1 2.6 2.5 1.9 2.5 1.3 3 .9 3.2 .2 3.3-.5 2.9-1.1 2.7-1.7 2.1-2.1 1.7-2.5 1.1-2.5 .7-2.6 .1-3-.5-3.1-.9-2.6-1.5-2.4-2.3-2.6-2.5-1.7-2.7-1.3-2.7-.6-2.6-.1-3.3 .5-3 1.1-2.8 1.8-2.3 2.3-2 3.3-.8 2.3-.5 2.6v1.3h2.5M181.9 146.1l-.9-.1-1.3 .5a1.03 1.03 0 0 0-.6 1.4v.4M182.9 152.7l-1.4 1a1.32 1.32 0 0 0-.6 1.6 1.32 1.32 0 0 0 1.6 .7l1.2-.2 .6-.4M186.7 158.4l-.9 1.4a1.25 1.25 0 0 0 0 1.6 1.25 1.25 0 0 0 1.6 .3l1-.7 .7-.8M207.9 158l.6 .6 .4 .9a1.25 1.25 0 0 1 0 1.6 1.25 1.25 0 0 1-1.6 .3l-1.2-.8-.5-.7M210.2 155l1.2 .5h1.7M211.5 152.2l.9 .5 .9 .9a1.03 1.03 0 0 1 0 1.6l-.2 .3M212.2 145.5h1.3l1.6 .8M215.1 146.3v.3a1.29 1.29 0 0 1-1 1.7l-1.1 .3-.7-.1"/>
<path d="M338.8 141.7v46.9l.8 .7M338.8 141.6l.8 .8M343.7 141.2v47l.7-.3M344.4 144.4v-3.4l-2.7 1.2-2.1 .2v46.9l2.3-.2 1.8-.9M344.4 140.9l-1.3-1.1-3.1 .9-1.2 1M345.6 145.4l-1.2-.4v46.9M348.4 143.4v46.9l.5-.4v-46.9l-1.5 1.7-1.8 .7v47l1.7-.7 1.1-1.4M348.9 143l-2.1-.8-2 1.4-.4 1.1v47.2M351.3 145.4v47.1l.5 1.1M351.8 146.6v47M351.8 146.6l1.5 .1M353.3 146.7v47"/>
<path d="M354.4 145.1v-1.4v1.9l-1.1 1.1M354.4 143.7l-2.4-.2-.7 1.7 .1 .8 .4 .6M354.4 145.4v47l-1.1 1.3M357.6 143.4l2.3-.5 1.4 1.7-.1 1.4M357.8 143.8v47l-.2-.4M359.8 146.2l-1.5-1-.7-1.8v47M359.8 146.2v47l-1.5-1-.5-1.4M361.2 145.9l-1.4 .3M361.4 145.1v47.2l-.2 .6v-46.9M362.6 141.9l2.2 1.5 1.9 .5M362.6 141.9v47M363.1 142.2v47l-.5-.3"/>
<path d="M364.3 140.9l2.4 1.1 1 1.3v46.9M364.3 140.9l-1.7 1M366.7 143.9v46.9l-2-.4-1.6-1.2M367.8 143.3l-1.1 .6M371.1 140v47l-1.8 .1-1.6-.4M192.5 161.8l-.2 1.7a1.25 1.25 0 0 0 .7 1.4 1.25 1.25 0 0 0 1.6-.4l.8-1.3 .1-.8M199.3 162.3l.2 1 1.2 1.6M200.2 178.7l.4 .1a1.27 1.27 0 0 1 1.3 1.4l.1 1.2-1.1 3M200.2 178.7l-.8 .9-.5 1.1-.4 3.1M202.2 161.6l.3 .9-.2 1.4a1.02 1.02 0 0 1-1.3 .9l-.3 .1M178.7 196.8l2 .8 3.3-.3 .6 3.2-2.9 1-.9 .7a1.26 1.26 0 0 0-.7 1.5 1.26 1.26 0 0 0 1.3 .9l1.6-.2 2.7-1.7M178.7 195.3v1.5"/>
<path d="M180.3 189l1.6 1.7 2.9 1M184.8 191.7l-.8 3.1-3.1-.3-2.2 .8M195.3 183.7l-.3-3-.5-1.1a1.31 1.31 0 0 0-1.5-.9 1.31 1.31 0 0 0-1.1 1.4v1.4l1 2.7-3 1.4-1.6-2.7-.9-.7a1.3 1.3 0 0 0-1.7-.2 1.3 1.3 0 0 0-.4 1.7l.6 1.2 2.1 2.1-2.1 2.5-2.5-1.6-1.8-.3a1.01 1.01 0 0 0-1.2 1l-.1 .3M195.3 183.7l3.3 .1M200.9 184.4l2.9 1.4M203.8 185.9l1.6-2.6 1-.8a1.23 1.23 0 0 1 1.5-.3 1.23 1.23 0 0 1 .7 1.3l-.7 1.7-2.2 2.2M205.7 187.4l2 2.6 2.7-1.7 2.2-.2M208.7 192.2l.6 3.2M209.3 197.8l-.8 3.2 2.8 1 1 .7a1.26 1.26 0 0 1 .7 1.5 1.26 1.26 0 0 1-1.3 .9l-1.8-.3-2.5-1.6-2.1 2.5 2.1 2.1 .6 1.1a1.31 1.31 0 0 1-.3 1.7 1.31 1.31 0 0 1-1.7 0l-1-.8-1.7-2.7M209.3 195.4l3.3-.3 1.4 .4a1.03 1.03 0 0 1 .6 1.5v.3M212.7 188.1l.1 .3a1.3 1.3 0 0 1-.2 2l-1 .8-2.9 1M214.6 197.4l-2.2 .8-3.1-.3"/>
<path d="M336.4 184.2l.2 .8M344.4 191.9l1.2 .5M348.9 189.9l2.4 .5M351.8 193.6l1.5 .1M357.6 190.4l-3.2 .2M361.2 192.9l-1.4 .3M362.6 188.9l-1.2 .5M367.8 190.2l-1.1 .6M27.9 212.9h.1M41.1 212.9v-57.5h3.5v57.5h3.2v-57.5h3.5v57.5M41.1 212.9h.4M48 212.9h1.5"/>
<path d="M53.5 212.9h4.4M57.9 212.9h4M62.5 212.9h1.4M94 212.9h15M185.7 202.7l1.9 2.6-2.2 2.2-.5 1a1.27 1.27 0 0 0 0 1.6 1.27 1.27 0 0 0 1.6 .3l1.4-1 1.6-2.6 2.9 1.5-1.1 3 .4 2.4M191.7 213.6l1.4 .4M203.4 207.1l-3 1.4 1 2.7v1.2a1.29 1.29 0 0 1-.7 1.6 1.29 1.29 0 0 1-1.6-.5l-.8-1.5-.3-3-3.2-.1-.4 3.1-.5 1.1-.8 .9"/>
<circle cx="197.1" cy="147.3" r="12.7"/>
<circle cx="197.1" cy="147.3" r="2.51"/>
<circle cx="196.7" cy="196.3" r="5"/>
<circle cx="196.8" cy="196" r="7.5"/>
</g>
<!-- layer: BORDER -->
<g fill="none" stroke="#000" stroke-width=".3">
<path d="M20 10.1h390v276.9h-390zM65 5.1v5M115 5.1v5M165 5.1v5M215 5.1v10M265 5.1v5M315 5.1v5M365 5.1v5M15 52.9h5M410 52.9h5M15 100.7h5M410 100.7h5"/>
<path d="M15 148.6h10M405 148.6h10M15 196.4h5M410 196.4h5M15 244.2h5M410 244.2h5M65 287v5M115 287v5M165 287v5M215 282.1v9.9M265 287v5M315 287v5"/>
<path d="M365 287v5"/>
</g>
<!-- layer: TITLEBLOCK -->
<path d="M230 240.1h180v46.9h-180zM230 250h180M254 240.1v9.9M288 240.1v46.9M349 240.1v46.9M288 260.1h122M349 277.1h61M359 277.1v9.9M395 277.1v9.9" fill="none" stroke="#000" stroke-width=".36"/>
<!-- layer: Hatching -->
<g fill="none" stroke="#000" stroke-width=".3">
<path d="M92 34.4l-2.9 2.9M96.5 34.4l-7.4 7.4M99.3 36.1l-10.2 10.2M105.5 34.4l-1.2 1.2M110 34.4l-5.7 5.7M114.5 34.4l-10.2 10.1M114.5 38.8l-10.2 10.2M99.3 40.6l-10.2 10.2M99.3 45l-10.2 10.3M99.3 49.5l-10.2 10.2M99.3 54l-10.2 10.2M99.3 58.5l-10.2 10.2"/>
<path d="M114.5 43.3l-10.2 10.2M114.5 47.8l-10.2 10.2M114.5 52.3l-10.2 10.2M114.5 56.8l-27.2 27.2M99.3 63l-10.2 10.2M102.4 64.4l-13.3 13.3M114.5 61.3l-25.4 25.4M114.5 65.8l-14.6 14.6M114.5 70.3l-10.1 10.1M114.5 74.8l-7.7 7.7M114.5 79.3l-7.7 7.6M96.8 83.5l-7.7 7.7"/>
<path d="M96.8 88l-8.3 8.3M96.8 92.5l-7.7 7.6M96.8 97l-7.7 7.7M114.5 83.7l-7.7 7.7M114.5 92.7l-7.7 7.7M114.5 97.2l-7.7 7.7M114.7 88.1l-7.9 7.8M87.1 106.7l-.3 .3M96.8 101.4l-7.7 7.7M96.8 105.9l-7.7 7.7M96.8 110.4l-8.9 8.9M96.8 114.9l-7.7 7.7"/>
<path d="M96.8 119.4l-7.7 7.7M114.5 106.2l-7.7 7.7M114.5 110.7l-7.7 7.7M114.5 115.2l-7.7 7.7M114.5 119.7l-7.7 7.7M115.8 100.4l-9 9M116.9 112.7l-.1 .2M96.8 123.9l-7.8 7.8M96.8 128.4l-7.7 7.7M96.8 132.9l-9.5 9.5M96.8 137.4l-7.7 7.7M114.5 128.6l-7.7 7.7"/>
<path d="M114.5 133.1l-7.7 7.7M114.5 137.6l-7.7 7.7M115.3 123.4l-8.5 8.5M116.4 135.7l-1.7 1.8M94 158.1l-4.9 4.9M96.8 141.8l-7.7 7.7M96.8 146.3l-7.7 7.7M96.8 150.8l-7.7 7.7M96.8 155.3l-.1 .1M114.5 142.1l-7.7 7.7M114.5 151.1l-5.5 5.5M114.5 155.6l-5.5 5.5"/>
<path d="M114.7 146.4l-7.9 7.9M94 162.6l-4.9 4.9M94 167.1l-4.9 4.9M94 171.6l-4.9 4.9M94 176.1l-4.9 4.9M114.5 160.1l-5.5 5.5M114.5 164.6l-5.5 5.5M114.5 169l-5.5 5.6M114.5 173.5l-5.5 5.6M114.5 178l-5.5 5.5M94 180.6l-4.9 4.9M94 185.1l-4.9 4.9"/>
<path d="M94 189.6l-4.9 4.8M94 194l-4.9 4.9M94 198.6l-4.9 4.8M114.5 182.5l-5.5 5.5M114.5 187l-5.5 5.5M114.5 191.5l-5.5 5.5M114.5 196l-5.5 5.5M94 203l-4.9 4.9M94 207.5l-4.9 4.9M94 212l-.9 .9M114.5 200.5l-5.5 5.5M114.5 205l-5.5 5.5"/>
<path d="M114.5 209.5l-3.4 3.4"/>
</g>
<!-- layer: Section Lines -->
<path d="M45.9 23.9v5M45.9 217.4v5" fill="none" stroke="#000" stroke-width=".51"/>
<path d="M35.9 26.4h5M35.9 219.9h5" fill="none" stroke="#000" stroke-width=".3"/>
<path d="M40.9 25.5l5 .9-5 .8zM40.9 219.1l5 .8-5 .8z" fill="#000" stroke="#000" stroke-width=".3"/>
<!-- layer: Smart Centers -->
<g fill="none" stroke="#000" stroke-width=".3">
<path d="M45.9 30.9v7.8M101.8 30.9v12M45.9 40.5v1.8M45.9 44.1v10.7M45.9 56.5v1.8M45.9 60.1v7.8M101.8 76.9v6.2M101.8 84.9v1.7M101.8 88.4v10.8M101.8 100.9v1.8M101.8 104.5v10.7M101.8 117v1.8"/>
<path d="M101.8 120.6v10.7M101.8 133.1v1.8M101.8 136.7v10.7M101.5 151.9v5.5M101.5 159.1v1.8M101.8 149.1v1.8M101.8 152.7v6.2M191.1 147.3h3.3M196.2 147.3h1.8M197.1 141.3v3.3M197.1 146.4v1.8M197.1 150v3.3"/>
<path d="M199.8 147.3h3.3M101.5 162.7v10.7M101.5 175.2v1.8M101.5 178.8v10.7M101.5 191.3v1.8M101.5 194.9v10.7M185.8 196h8.3M195.9 196h1.8M196.8 185v8.4M196.8 195.1v1.8M196.8 198.7v8.3M199.5 196h8.3"/>
<path d="M101.5 207.4v1.8M101.5 210.9v5.5"/>
</g>
<!-- layer: FD_Dimensions -->
<g fill="none" stroke="#000" stroke-width=".3">
<path d="M33.2 15v17.3M36.7 17.2h18.4M58.6 15v17.3M89.1 26.4v5.9M92.6 28.5h5.7M101.8 26.4v2.4M116.6 34.4h32.1M146.6 37.9v171.5M96.8 82.5v143.6M106.8 82.5v143.6M108.9 80.4h31.5M138.3 83.9v125.5"/>
<path d="M233.8 126.4l1.3 3.2-1.9-1.5M235.4 125.7l-3.2 1.3M235.4 127.2l-.3 2.4M243.8 127.6l-41.2 17.4M111.1 155.4h21M130 158.9v50.5M191.6 149.6l-3.3 1.4M199.4 146.3l-4.6 2M94 215v21M109 215v21M111.1 212.9h37.6M97.5 233.9h8"/>
<path d="M100.3 224h3"/>
</g>
<g fill="#000" stroke="#000" stroke-width=".3">
<path d="M33.2 17.2l3.5-.6v1.1zM55.1 16.6l3.5 .6-3.5 .5zM89.1 28.5l3.5-.6v1.2zM98.3 27.9l3.5 .6-3.5 .6zM146.6 34.4l.6 3.5h-1.2zM138.3 80.4l.6 3.5h-1.2zM130 155.4l.6 3.5h-1.2zM191.3 149.1l3.5-.8-3 1.8zM199.4 146.3l3-1.9 .5 1.1zM129.4 209.4h1.2l-.6 3.5zM137.7 209.4h1.2l-.6 3.5zM146 209.4h1.2l-.6 3.5z"/>
<path d="M94 233.9l3.5-.6v1.2zM96.8 224l3.5-.6v1.2zM103.3 223.4l3.5 .6-3.5 .6zM105.5 233.3l3.5 .6-3.5 .6z"/>
</g>
<!-- layer: Leaders -->
<path d="M61.1 133.3l1 3.4-1.2 .1z" fill="#000" stroke="#000" stroke-width=".3"/>
<path d="M61.5 136.7l15.4 131.8h137.9" fill="none" stroke="#000" stroke-width=".3"/>
<g fill="none" stroke="#000" stroke-width=".3">
<path d="M234 55h14.5v7h-14.5zM236.6 56.7h3.5l-1.7 3.5h-3.5zM241 55v7M193.5 111.2h7.2v7.2h-7.2zM197.1 118.4v10.2M236.7 134.4l3.8 8.9h35.6v-7h-32.1v13.9h17.9v-13.9M244.9 139.7h5.2M247.5 137.1v5.3M251 136.3v13.9M266.9 136.3v7M271.3 136.3v7M63.9 197h-2.8h11.4"/>
<path d="M72.5 193.5h7v7h-7zM86.3 216.4v7.2M147.6 219.9v5.3M151.1 219.1v14M161.9 219.1v14h-17.8v-14h32.1v7h-65.9M166.9 219.1v7M171.3 219.1v7M82.8 223.6h7v7h-7zM109 236v7.4M144.8 237.8h5.3M144.9 222.6h5.3M147.5 235.2v5.2"/>
<path d="M151 234.3v14M161.8 234.3v14h-17.8v-14h32.1v7h-63.6M166.9 234.3v7M171.2 234.3v7"/>
<circle cx="247.4" cy="139.7" r="1.49"/>
<circle cx="247.5" cy="146.7" r="2.64"/>
<circle cx="147.4" cy="237.8" r="1.49"/>
<circle cx="147.5" cy="222.6" r="1.49"/>
<circle cx="147.6" cy="229.6" r="2.64"/>
<circle cx="147.5" cy="244.8" r="2.64"/>
</g>
<path d="M197.1 128.6l2 3.5h-4zM235.4 131.2l1.9 3-1.1 .4zM84.2 212.9h4.1l-2 3.5zM106.8 226.1l3.5-.6v1.2zM109 241.3l3.5-.6v1.2z" fill="#000" stroke="#000" stroke-width=".3"/>
<text font-size="9.8" x="105.4" y="22.5">A-A</text>
<g font-size="7">
<text x="43.6" y="23.4">A</text>
<text x="198.5" y="34.7">UOS, the dimensions are in</text>
<text x="210.1" y="43">mm, the tolerance is</text>
<text x="222.9" y="51.4">±0.3mm, and</text>
<text x="43.6" y="229.4">A</text>
<text x="289" y="270.6">Pinion actual</text>
</g>
<g font-size="4.9">
<text x="41.2" y="15.7">25.4</text>
<text x="90.6" y="27.1">12.7</text>
<text x="241.7" y="60.2">0.1</text>
<text x="195.3" y="116.6">C</text>
<text x="145.1" y="129.9" transform="rotate(-90 145.1 129.9)">178.5</text>
<text x="237" y="128.8" transform="rotate(-23 237 128.8)">25</text>
<text x="227.2" y="132.9" transform="rotate(-23 227.2 132.9)">Ø5</text>
<text x="251.7" y="141.5">0.05</text>
<text x="262.7" y="141.5">A</text>
<text x="267.4" y="141.5">B</text>
<text x="271.9" y="141.5">C</text>
<text x="251.7" y="148.5">0.1</text>
<text x="136.9" y="152.9" transform="rotate(-90 136.9 152.9)">132.5</text>
<text x="128.5" y="188.9" transform="rotate(-90 128.5 188.9)">57.5</text>
<text x="74.3" y="198.8">B</text>
<text x="97.2" y="222.4">Ø10</text>
<text x="151.7" y="224.3">0.05</text>
<text x="162.8" y="224.3">A</text>
<text x="167.5" y="224.3">B</text>
<text x="172" y="224.3">C</text>
<text x="84.6" y="228.9">A</text>
<text x="96.9" y="232.4">Ø15</text>
<text x="151.7" y="231.3">0.1</text>
<text x="151.6" y="239.5">0.05</text>
<text x="162.7" y="239.6">A</text>
<text x="167.4" y="239.6">B</text>
<text x="171.9" y="239.6">C</text>
<text x="151.6" y="246.5">0.1</text>
<text x="289" y="248.5">Quentin Chen</text>
<text x="326.2" y="248.5">1/21/2024</text>
<text x="80.2" y="256">coil dimensions:</text>
<text x="80.2" y="261.9">Ø25.4 , height: 70mm, triangle (external), 6 revolutions,</text>
<text x="80.2" y="267.8">coil face offset is -0.5mm, coil section base dimension is 3mm.</text>
<text x="399.1" y="285.7">1/1</text>
</g>
<g font-size="3.5">
<text x="39" y="8.8">1</text>
<text x="89" y="8.8">2</text>
<text x="139" y="8.8">3</text>
<text x="189" y="8.8">4</text>
<text x="239" y="8.8">5</text>
<text x="289" y="8.8">6</text>
<text x="339" y="8.8">7</text>
<text x="389" y="8.8">8</text>
<text x="16.3" y="30.2">A</text>
<text x="411.3" y="30.2">A</text>
<text x="16.3" y="78">B</text>
<text x="411.3" y="78">B</text>
<text x="16.2" y="125.9">C</text>
<text x="411.2" y="125.9">C</text>
<text x="16.2" y="173.7">D</text>
<text x="411.2" y="173.7">D</text>
<text x="16.3" y="221.6">E</text>
<text x="411.3" y="221.6">E</text>
<text x="16.4" y="269.4">F</text>
<text x="411.4" y="269.4">F</text>
<text x="39" y="290.8">1</text>
<text x="89" y="290.8">2</text>
<text x="139" y="290.8">3</text>
<text x="189" y="290.8">4</text>
<text x="239" y="290.8">5</text>
<text x="289" y="290.8">6</text>
<text x="339" y="290.8">7</text>
<text x="389" y="290.8">8</text>
</g>
<g font-size="2.5">
<text x="231" y="242.9">Dept.</text>
<text x="255" y="242.9">Technical reference</text>
<text x="289" y="242.9">Created by</text>
<text x="350" y="242.9">Approved by</text>
<text x="289" y="252.8">Document type</text>
<text x="350" y="252.8">Document status</text>
<text x="289" y="262.9">Title</text>
<text x="350" y="262.9">DWG No.</text>
<text x="350" y="279.9">Rev.</text>
<text x="360" y="279.9">Date of issue</text>
<text x="396" y="279.9">Sheet</text>
</g>
</svg>
